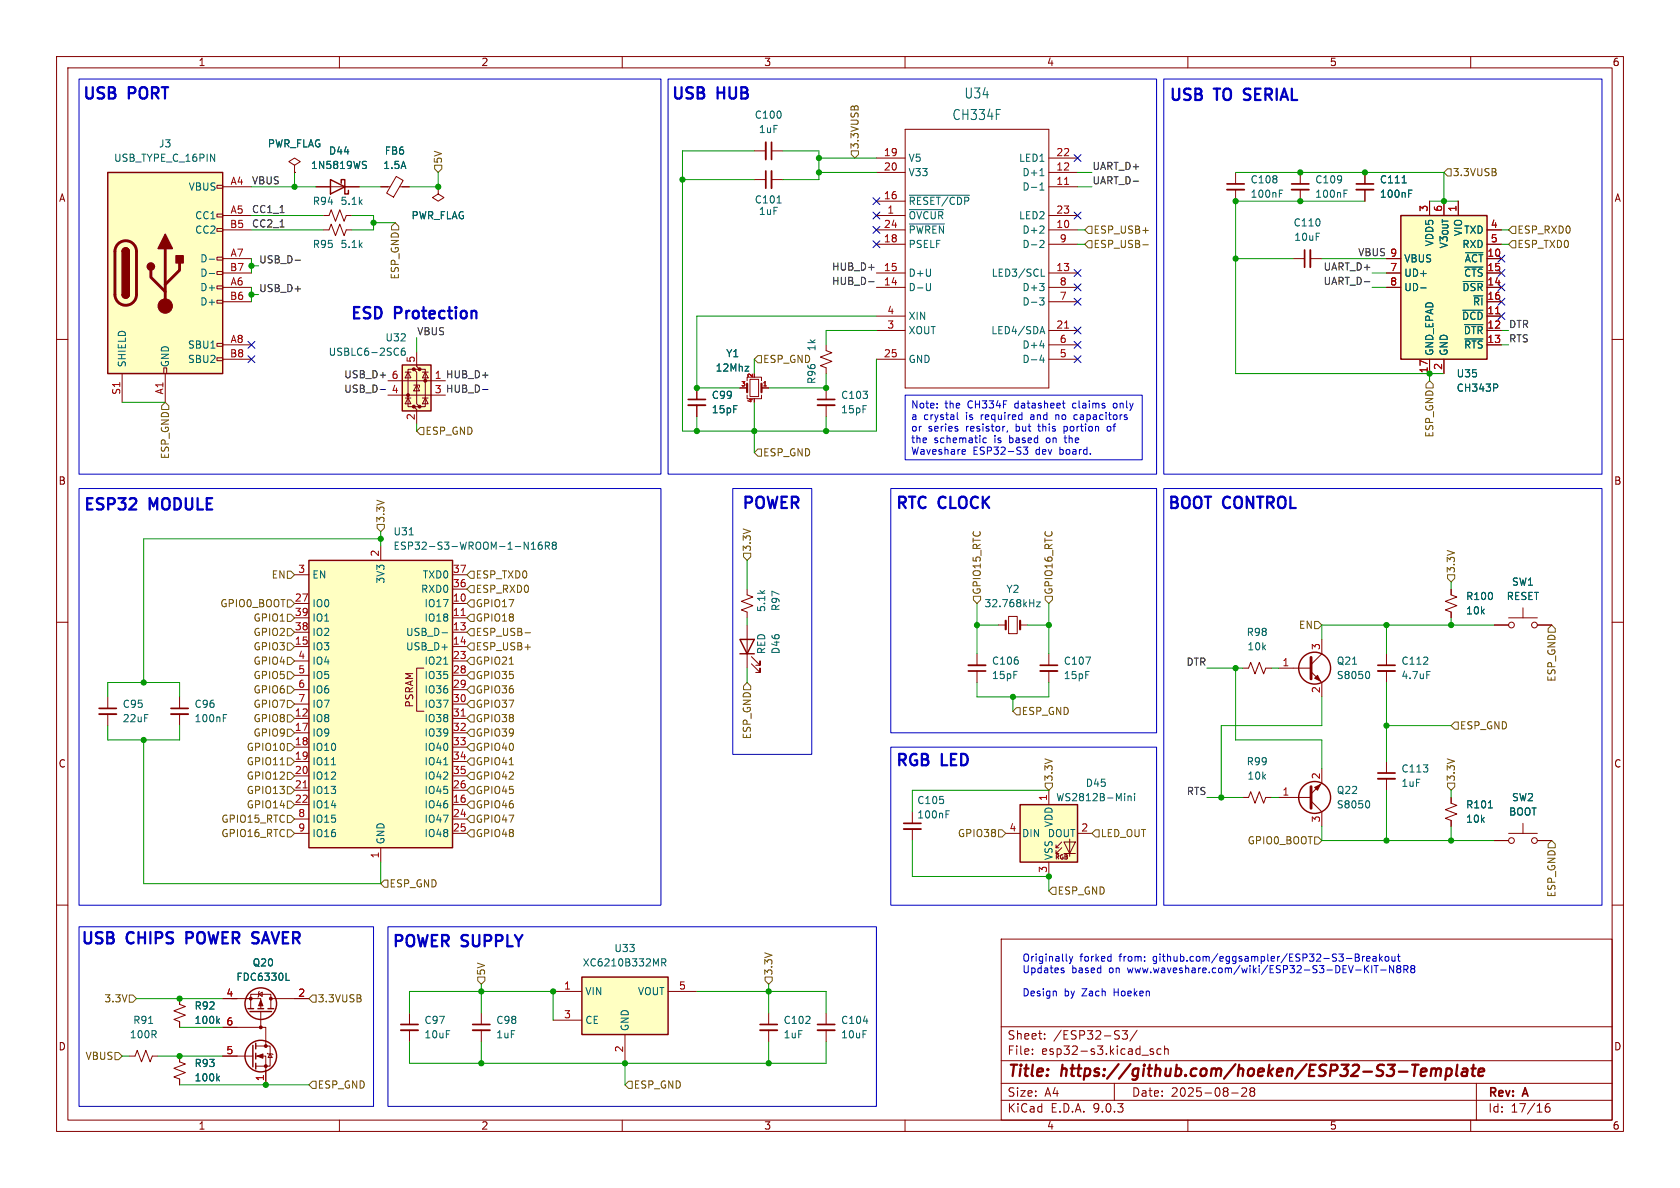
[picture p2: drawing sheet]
<svg xmlns="http://www.w3.org/2000/svg" width="297mm" height="210mm" viewBox="0 0 297 210" stroke-linecap="round" stroke-linejoin="round" font-family="sans-serif">
<g fill="none" stroke="#840000" stroke-width=".18">
<path d="M10 10h277v190h-277zM12 12h273v186h-273zM60 10v2M110 10v2M160 10v2M210 10v2M260 10v2M52.1 29.2l1-.6-1-.7-1 .7 1 .6v1.3M52.1 30.5h.1M218.4 30.5v2M218.4 33.5v2.1M229.9 30.5v2"/>
<path d="M229.9 33.5v2.1M241.3 30.5v2M241.3 33.5v2.1M228.6 45.7h2M231.6 45.7h2.1M10 60h2M285 60h2M10 110h2M245.1 115.6v2M245.1 118.6v2.1M256.5 104.1v1.1l1.1 .3-2.1 .8 2.1 .8-2.1 .7 1 .4v1M264.2 110.5h2.5"/>
<path d="M266.7 109.2h5.1M269.2 107.4v1.8M271.8 110.5h2.5M285 110h2M245.1 134.6v2.1M245.1 137.7v2M256.5 141v1l1.1 .4-2.1 .7 2.1 .8-2.1 .8 1 .3v1.1M10 160h2M177 166h108v32h-108zM285 160h2M60 198v2M110 198v2"/>
<path d="M160 198v2M177 194.5h108M177 191.5h108M177 187.5h108M177 181.5h108M182.5 186.3v.1M182.5 185.5v.1M184.7 183.6v.1M184.7 182.8v.1M197 191.5v3M198.4 182.2h.9l-.5 .6 .4 .1v.7l-.2 .1h-.4l-.2-.1M201 182.1l-1.3 2"/>
<path d="M203.9 185.5l-.4-.1-.2 .2 .1 .2 .5 .2v.3h-.6M205.2 185.5l-.4-.1-.3 .3v.4l.2 .2h.5M205.9 185.5l.2-.1 .4 .1v.9M205.9 184.9v1.5M210 198v2M217.7 193.2h1.2M220.3 192.4v.5l-.8 .9h.9M221 192.4v.3l.2 .2M221.2 192.9l-.2 .3v.5l.2 .1 .5-.1 .1-.2-.1-.4-.2-.2M221.2 192.9h.3M221.7 192.4l.1 .3-.3 .2M260 198v2"/>
<path d="M261 191.5v6.5M273.9 195.1a.59 .59 0 0 0-.7 .6v.6l.1 .2 .4 .1 .3-.1v-.5l-.1-.3h-.4l-.3 .3"/>
<circle cx="267.2" cy="110.5" r=".51"/>
<circle cx="271.3" cy="110.5" r=".51"/>
</g>
<g fill="none" stroke="#840000" stroke-width=".4">
<path d="M249.6 188.2h1.2M251.2 189.5l1-.1-.1-.4-.2-.1-.5 .1-.3 .9 .3 .3 .6-.1M253.1 189.1a.49 .49 0 0 1 .8 .1M253.1 188.9l-.2 1.3M253.9 189.2a.5 .5 0 0 1 .8-.2l-.1 1.2M253.9 189.2l-.1 1M255.7 189l.2-.1 .6 .1 .2 .3-.1 .5a.66 .66 0 0 1-1 .3M255.8 188.9l-.3 2M257.6 188.2l-.2 1.7 .3 .3M258.6 189l.2-.1 .6 .1-.1 1.2M259.4 189.4h-.7a.4 .4 0 0 0-.3 .4 .4 .4 0 0 0 .2 .4l.7-.1M260.1 188.9h.8"/>
<path d="M260.5 188.2l-.2 1.7 .1 .2 .3 .1M261.4 189.5l1-.1-.1-.4-.2-.1-.5 .1-.3 .9 .3 .3 .6-.1"/>
</g>
<path d="M226.2 34.2h.4M226.2 33.6h.6M237.6 34.2h.4M237.6 33.6h.6M247.9 32.3h.7M249 34.2h.5M249 33.6h.6M252.2 118.7h.6M263.1 142.8h.7" fill="none" stroke="#006464" stroke-width=".18"/>
<path d="M216.9 32.5h3.1M228.3 32.5h3.1M239.8 32.5h3M230.6 44.2v3M243.6 117.6h3M243.6 136.7h3" fill="none" stroke="#840000" stroke-width=".3"/>
<path d="M216.9 33.5h3.1M228.3 33.5h3.1M239.8 33.5h3M231.6 44.2v3M243.6 118.6h3M243.6 137.7h3" fill="none" stroke="#840000" stroke-width=".33"/>
<path d="M247.6 38.1h15.3v25.4h-15.3z" fill="#ffffc2"/>
<path d="M247.6 38.1h15.3v25.4h-15.3z" fill="none" stroke="#840000" stroke-width=".25"/>
<g fill="none" stroke="#840000" stroke-width=".18">
<path d="M252.7 35.6v2.5M257.8 35.6v2.5M245.1 45.7h2.5M245.1 48.3h2.5M245.1 50.8h2.5M262.9 45.7h2.5M262.9 48.3h2.5M262.9 50.8h2.5M262.9 40.6h2.5M262.9 43.2h2.5M262.9 53.3h2.5M262.9 55.9h2.5"/>
<path d="M262.9 58.4h2.5M252.7 63.5v2.5M255.3 63.5v2.5M262.9 61h2.5M172.7 115.6v2M172.7 118.6v2.1M176.5 110.5h1.3M178.3 109h1.5v3h-1.5zM180.3 110.5h1.3M185.4 115.6v2M185.4 118.6v2.1M161.3 143.5v2"/>
<path d="M161.3 146.6v2"/>
</g>
<path d="M251.2 50.9h.9M258.6 54.8h3.6M258.7 49.8h3.5M258.9 57.4h3.3M259 47.2h3.2M259 59.9h3.2M259.1 44.7h3.1M264.5 67.9l.3 .2-.1 .3-.2 .2M183.2 106.4h.7l-.7 .9h.7M191.9 116.2h.9l-.6 1.2M167.2 143.9h.5M167.2 143.3h.6" fill="none" stroke="#006464" stroke-width=".18"/>
<path d="M264.4 55.5h.7" fill="none" stroke="#a90000" stroke-width=".18"/>
<path d="M171.2 118.6h3M183.9 117.6h3M159.8 145.5h3" fill="none" stroke="#840000" stroke-width=".3"/>
<path d="M171.2 117.6h3M183.9 118.6h3M159.8 146.6h3" fill="none" stroke="#840000" stroke-width=".33"/>
<path d="M177.8 109.7v1.6M180.3 109.7v1.6" fill="none" stroke="#840000" stroke-width=".38"/>
<path d="M180.3 142.2h10.2v10.2h-10.2z" fill="#ffffc2"/>
<g fill="none" stroke="#840000" stroke-width=".18">
<path d="M154.9 27.9h5.1M154.9 30.5h5.1M154.9 35.6h5.1M154.9 38.1h5.1M160 22.9h25.4v45.7h-25.4zM185.4 27.9h5.1M185.4 30.5h5.1M185.4 38.1h5.1M185.4 33h5.1M154.9 40.6h5.1M154.9 43.2h5.1M154.9 48.3h5.1"/>
<path d="M154.9 50.8h5.1M154.9 55.9h5.1M154.9 58.4h5.1M185.4 40.6h5.1M185.4 43.2h5.1M185.4 48.3h5.1M185.4 50.8h5.1M185.4 58.4h5.1M185.4 53.3h5.1M154.9 63.5h5.1M185.4 63.5h5.1M185.4 61h5.1"/>
<path d="M219.7 118.1h1l.4-1 .8 2 .7-2 .8 2 .4-1h1M226.1 118.1h5.7M231.8 118.7l1.9 2v2.5M233.7 113v2.6l-1.9 1.9M185.4 139.7v2.5M233.7 135.9v2.5l-1.9 1.9M177.8 147.3h2.5M185.4 152.4v2.5M186.7 149.9h.5M186.7 150.9h.5M187.7 148.8l-1 1.1v-.5M187.7 149.9l-1 1v-.5"/>
<path d="M188.1 148.8h2l-1 2.1zM188.1 150.9h2M189.1 148.3v3.1M190.5 147.3h2.5M219.7 141h1l.4-1 .8 2 .7-2 .8 2 .4-1h1M226.1 141h5.7M231.8 141.6l1.9 1.9v2.6M264.2 148.6h2.5M266.7 147.3h5.1M269.2 145.5v1.8M271.8 148.6h2.5M39.4 176.5h4.4"/>
<path d="M43.6 176.5h2.5v1.8M44.3 178.3v-2.5h3.6v2.5M45.7 175.8l.7-.4v.7zM45.8 175.3l-.1 .1v.7l-.1 .2M46.1 178.8v2.8M47.9 176.5h6.7M22.9 186.7h1l.4-1 .7 2 .8-2 .7 2 .4-1h1M31.7 186.7v1l1.1 .4-2.1 .7 2.1 .8-2.1 .8 1 .4v1M39.4 181.6h7.6v3.3M39.4 186.7h5.3M45.2 184.9h2.6v3.6h-2.6M45.2 186.7h1.8v5.1"/>
<path d="M47.2 186.2l.2 .1h.7l.2 .1M47.8 186.3l.3 .6h-.7z"/>
<circle cx="267.2" cy="148.6" r=".51"/>
<circle cx="271.3" cy="148.6" r=".51"/>
</g>
<g fill="none" stroke="#840000" stroke-width=".25">
<path d="M180.3 142.2h10.2v10.2h-10.2zM43.8 178.3h1M44.2 178.8h3.8M45.6 178.3h1M47.4 178.3h1M44.7 184.8v3.8M45.2 184.4v1M45.2 186.2v1M45.2 188v1"/>
<circle cx="232.4" cy="118.1" r="2.82"/>
<circle cx="232.4" cy="141" r="2.82"/>
<circle cx="46.1" cy="177.4" r="2.79"/>
<circle cx="46.1" cy="186.7" r="2.79"/>
</g>
<g fill="none" stroke="#006464" stroke-width=".18">
<path d="M160.8 34.5h10.6M160.8 37.1h6M160.8 39.6h6.2M183.8 31.1h.8M183.8 33.6h.8M183.8 32.7l.4-.4v1.3M164.5 50.1v1l-.1 .2-.4 .1M183.8 52.6h.8l-.5 .5 .4 .2 .1 .4-.3 .2h-.3M183.8 50.1h.8l-.5 .5M184 58.6h.6M184 42.5l.4 .1 .2 .3-.8 .9h.8M184.1 48.8h.6"/>
<path d="M184.3 57.7l.4 1.3M184.4 40l.2 .2-.1 .3-.7 .7h.8M184.4 50.7l.2 .1-.2 .5M183.8 61.1h.8M184.1 62.7l-.3 1h.8M184.4 63.2v.9M241.8 118.7a.79 .79 0 0 1 0 1.3M199.4 140.7v.8M199.4 140.8l.2-.1 .3 .1 .1 .7M200.6 140.3v.1M200.6 140.7v.8M241.8 141.5a.79 .79 0 0 1 0 1.3"/>
<path d="M50.6 173.3h.6M26.3 180.9h.7M38.5 190.6l.3 .5M38.8 190.2l-.5 .5"/>
</g>
<path d="M188.2 32.6h.7M188.2 58h.7" fill="none" stroke="#a90000" stroke-width=".18"/>
<path d="M231.8 116.2v3.8M231.8 139.1v3.8" fill="none" stroke="#840000" stroke-width=".51"/>
<g fill="#840000" stroke="#840000" stroke-width=".18">
<path d="M232.4 139.2l1-.5-.5 1z"/>
<path d="M232.4 119.9l.5-.5 .5 1z"/>
<path d="M45.5 186.7l1-.4v.8z"/>
<path d="M46.1 176.8l.4 1h-.8z"/>
<circle cx="47" cy="184.9" r=".25"/>
<circle cx="47" cy="188.5" r=".25"/>
<circle cx="44.3" cy="176.5" r=".25"/>
<circle cx="46.1" cy="181.6" r=".25"/>
<circle cx="47.9" cy="176.5" r=".25"/>
</g>
<path d="M102.9 172.7h15.2v10.2h-15.2z" fill="#ffffc2"/>
<path d="M102.9 172.7h15.2v10.2h-15.2z" fill="none" stroke="#840000" stroke-width=".25"/>
<g fill="none" stroke="#840000" stroke-width=".18">
<path d="M31.7 176.5v1l1.1 .4-2.1 .8 2.1 .8-2.1 .7 1 .4v1M72.4 179.1v2M85.1 179.1v2M97.8 175.3h5.1M118.1 175.3h5.1M135.9 179.1v2M146 179.1v2M72.4 182.1v2.1M85.1 182.1v2.1M97.8 180.3h5.1M110.5 182.9v5.1M135.9 182.1v2.1"/>
<path d="M146 182.1v2.1"/>
</g>
<path d="M117 170.2l.6-.1 .1-.2v-.3l-.7-.1v1.3M117.3 170.2l.4 .6M38.5 180.4l.3 .5M38.8 180.1l-.5 .5M152.6 180.5h.8" fill="none" stroke="#006464" stroke-width=".18"/>
<path d="M70.9 181.1h3M83.6 181.1h3M134.4 181.1h3M144.5 181.1h3.1" fill="none" stroke="#840000" stroke-width=".3"/>
<path d="M70.9 182.1h3M83.6 182.1h3M134.4 182.1h3M144.5 182.1h3.1" fill="none" stroke="#840000" stroke-width=".33"/>
<path d="M54.6 99.1h25.4v50.8h-25.4z" fill="#ffffc2"/>
<path d="M54.6 99.1h25.4v50.8h-25.4z" fill="none" stroke="#840000" stroke-width=".25"/>
<g fill="none" stroke="#840000" stroke-width=".18">
<path d="M67.3 33h1.7M70.1 31.2l1.2 .7-1.7 2.9-1.2-.7zM70.6 33h1.8M77.5 33v1.3l1 .6-1 .7-1-.7 1-.6M77.5 33h.1M67.3 96.5v2.6M52.1 101.6h2.5M52.1 106.7h2.5M52.1 109.2h2.5M52.1 111.8h2.5M52.1 114.3h2.5M52.1 116.8h2.5"/>
<path d="M52.1 119.4h2.5M74.9 118.1h-1.2v7.6h1.2M80 101.6h2.5M80 106.7h2.5M80 109.2h2.5M80 111.8h2.5M80 114.3h2.5M80 116.8h2.5M80 119.4h2.5M80 104.1h2.5M19 123.2v2M19 126.2v2.1"/>
<path d="M31.7 123.2v2M31.7 126.2v2.1M52.1 121.9h2.5M52.1 124.5h2.5M52.1 127h2.5M52.1 129.5h2.5M52.1 132.1h2.5M52.1 134.6h2.5M52.1 137.2h2.5M52.1 139.7h2.5M80 121.9h2.5M80 124.5h2.5"/>
<path d="M80 127h2.5M80 129.5h2.5M80 132.1h2.5M80 134.6h2.5M80 137.2h2.5M80 139.7h2.5M52.1 142.2h2.5M52.1 144.8h2.5M52.1 147.3h2.5M67.3 149.9v2.5M80 142.2h2.5M80 144.8h2.5"/>
<path d="M80 147.3h2.5"/>
</g>
<g fill="none" stroke="#006464" stroke-width=".18">
<path d="M72.3 94.6h.8M93.9 97.1h.8M93.9 96.2l.4-.4v1.3M95.8 95.8l-.4 .1a.86 .86 0 0 0 0 1.2l.4-.1 .1-.4-.3-.3h-.2l-.3 .3M96.4 96.5l.6-.1 .1-.1v-.3l-.7-.2v1.3M96.7 96.5l.4 .6M97.9 96.4l-.3 .2 .1 .4 .2 .1 .3-.1 .2-.1v-.3l-.3-.2M97.9 96.4l-.3-.3 .3-.3h.2l.3 .3-.3 .3M97.9 96.4h.2M78.1 111.9h1M78.4 117.4h.8M39.5 126.9h.4"/>
<path d="M39.5 126.3h.6M58.6 135.2h.7M78.4 135.2h.8"/>
</g>
<path d="M81.5 108.8h.7M53.6 139.3h.7M81.5 126.6h.7" fill="none" stroke="#a90000" stroke-width=".18"/>
<path d="M17.5 125.2h3.1M30.2 125.2h3.1" fill="none" stroke="#840000" stroke-width=".3"/>
<path d="M17.5 126.2h3.1M30.2 126.2h3.1" fill="none" stroke="#840000" stroke-width=".33"/>
<path d="M71.1 64.5h5.1v8.1h-5.1z" fill="#ffffc2"/>
<g fill="#840000" stroke="#840000" stroke-width=".18">
<circle cx="75.2" cy="67.3" r=".25"/>
<circle cx="74.2" cy="65.3" r=".25"/>
<circle cx="74.2" cy="71.9" r=".25"/>
<circle cx="73.2" cy="65.3" r=".25"/>
<circle cx="73.2" cy="71.9" r=".25"/>
<circle cx="72.1" cy="69.8" r=".25"/>
</g>
<g fill="none" stroke="#840000" stroke-width=".18">
<path d="M55.9 33h7.6M57.1 38.1h1.1l.3-1 .8 2 .8-2 .7 2 .4-1h1M133.3 26.7h2.1M133.3 31.8h2.1M136.4 26.7h2M136.4 31.8h2M57.1 40.6h1.1l.3-1 .8 2.1 .8-2.1 .7 2.1 .4-1.1h1M68.6 67.3h10.1M68.6 69.9h10.1M71.6 70.4h1M71.6 65.8h1M72.1 65.8l.5 1h-1z"/>
<path d="M72.1 70.4l.5 1h-1zM73.2 68.1h1v.4M73.2 65.3h-1.1v6.6h1.1M73.7 62.2v2.6l.5 .5h-1l.5 .5v5.6l.5 .5h-1l.5 .5v2.5M73.7 68.1l.5 1h-1zM74.2 65.3h1v6.6h-1M74.7 70.4h1M74.7 65.8h1M75.2 65.8l.5 1h-1zM75.2 70.4l.5 1h-1zM123.2 68.6v2M123.2 71.6v2.1"/>
<path d="M130.8 68.6h1.3M132.1 69.9v.6h2.5v-.6M132.1 67.3v-.6h2.5v.6M132.6 67.1h1.5v3h-1.5zM134.6 68.6h1.3M146 61v1l1.1 .4-2.1 .7 2.1 .8-2.1 .7 1 .4v1M146 68.6v2M146 71.6v2.1M132.1 104.1v1.1l1 .3-2 .8 2 .8-2 .7 1 .4v1M132.1 110.5v7.6M132.8 117.3l1.6 1.6v-.8v.8h-.8M132.8 116.1l1.6 1.5v-.8v.8h-.8"/>
</g>
<path d="M58.4 31.8l2.6 1.2-2.6 1.3zM60.3 32.4v-.6h.7v2.5h.6v-.6M71.1 64.5h5.1v8.1h-5.1zM130.8 113h2.5l-1.2 2.6zM130.8 115.6h2.5" fill="none" stroke="#840000" stroke-width=".25"/>
<path d="M64.3 29.1l.4 .1 .1 .3-.3 .3h-.3M64.3 28.5l.5 .1M137.4 35.9h.7M71.5 61.5l-.3 .1a.86 .86 0 0 0 0 1.2l.4-.1 .1-.4-.3-.3h-.2l-.3 .3M131.7 64.8h.7l-.7 .8h.7" fill="none" stroke="#006464" stroke-width=".18"/>
<path d="M135.4 30.2v3.1M136.4 25.1v3.1M121.7 70.6h3M144.5 70.6h3.1" fill="none" stroke="#840000" stroke-width=".3"/>
<path d="M135.4 25.1v3.1M136.4 30.2v3.1M121.7 71.6h3M144.5 71.6h3.1" fill="none" stroke="#840000" stroke-width=".33"/>
<path d="M132.1 67.8v1.5M134.6 67.8v1.5" fill="none" stroke="#840000" stroke-width=".38"/>
<path d="M19 30.5h20.4v35.5h-20.4z" fill="#ffffc2"/>
<g fill="none" stroke="#840000" stroke-width=".18">
<path d="M38.4 32.8h1v.5h-1zM38.4 37.8h1v.6h-1zM39.4 33h5M39.4 38.1h5M52.1 30.5h.1M55.9 33h2.5M61 33h2.5M67.3 33h1.3M71.1 33h1.3M77.5 33h.1M241.3 30.5v2M241.3 33.5v2.1"/>
<path d="M252.7 35.6v2.5M257.8 35.6v2.5M38.4 40.4h1v.5h-1zM38.4 45.5h1v.5h-1zM38.4 48h1v.5h-1zM38.4 50.5h1v.6h-1zM38.4 53.1h1v.5h-1zM39.4 40.6h5M39.4 45.7h5M39.4 48.3h5M39.4 50.8h5M39.4 53.3h5"/>
<path d="M245.1 45.7h2.5M245.1 48.3h2.5M245.1 50.8h2.5M262.9 40.6h2.5M262.9 45.7h2.5M262.9 48.3h2.5M262.9 50.8h2.5M262.9 53.3h2.5M262.9 43.2h2.5M262.9 55.9h2.5M262.9 58.4h2.5M21.6 66v5.1"/>
<path d="M29 65h.5v1h-.5zM29.2 66v5.1M38.4 60.7h1v.5h-1zM38.4 63.2h1v.6h-1zM39.4 61h5M39.4 63.5h5M123.2 68.6v2M123.2 71.6v2.1M130.8 68.6h1.3M134.6 68.6h1.3M252.7 63.5v2.5M255.3 63.5v2.5"/>
<path d="M262.9 61h2.5M256.5 104.1v1.1M256.5 108.2v1M264.2 110.5h2.5M271.8 110.5h2.5M256.5 141v1M256.5 145v1.1M264.2 148.6h2.5M271.8 148.6h2.5M31.7 176.5v1M39.4 176.5h2.5M52.1 176.5h2.5"/>
<path d="M31.7 180.6v1M31.7 186.7v1M31.7 190.8v1M39.4 181.6h2.5M39.4 186.7h2.5M47 189.2v2.6"/>
</g>
<path d="M19 30.5h20.4v35.5h-20.4zM21.6 44.5a.64 .64 0 0 1 .6-.7 .64 .64 0 0 1 .7 .7M21.6 52.1a.64 .64 0 0 0 .6 .6 .64 .64 0 0 0 .7-.6" fill="none" stroke="#840000" stroke-width=".25"/>
<path d="M20.9 43.1a1.9 1.9 0 0 1 2-.4 1.9 1.9 0 0 1 1.2 1.8v7.6a1.91 1.91 0 0 1-1.9 1.9 1.91 1.91 0 0 1-1.9-1.9v-7.8l.2-.6zM26.7 47.8v1.2l2.5 2.6M29.2 43.9v10.2M31.7 46.5v1.3l-2.5 2.5" fill="none" stroke="#840000" stroke-width=".51"/>
<g fill="#840000" stroke="#840000" stroke-width=".25">
<path d="M21.6 44.5h1.3v7.6h-1.3z"/>
<path d="M21.8 44a.64 .64 0 0 1 .7-.1 .64 .64 0 0 1 .4 .6h-1.3z"/>
<path d="M21.6 52.1h1.3a.64 .64 0 0 1-.7 .6 .64 .64 0 0 1-.6-.6z"/>
<path d="M29.2 41.4l1.3 2.5h-2.6z"/>
<path d="M31.1 45.2h1.3v1.3h-1.3z"/>
<circle cx="26.7" cy="47.1" r=".63"/>
</g>
<circle cx="29.2" cy="54.1" r="1.27" fill="#840000" stroke="#840000" stroke-width=".18"/>
<g fill="none" stroke="#006464" stroke-width=".18">
<path d="M64.3 29.1l.4 .1 .1 .3-.3 .3h-.3M64.3 28.5l.5 .1M247.9 32.3h.7M249 34.2h.5M249 33.6h.6M37 45.8h1M37 48.4h1M251.2 50.9h.9M258.6 54.8h3.6M258.7 49.8h3.5M258.9 57.4h3.3M259 47.2h3.2"/>
<path d="M259 59.9h3.2M259.1 44.7h3.1M131.7 64.8h.7l-.7 .8h.7M264.5 67.9l.3 .2-.1 .3-.2 .2M263.1 142.8h.7M50.6 173.3h.6M38.5 190.6l.3 .5M38.5 180.4l.3 .5M38.8 190.2l-.5 .5M38.8 180.1l-.5 .5"/>
</g>
<g fill="none" stroke="#725600" stroke-width=".18">
<path d="M69.8 39.4l.7 .6v.6h-1.3v-.6zM76.8 29.2h1.3v.6l-.6 .7-.7-.7zM150.5 26.7h1.3v.6l-.7 .6-.6-.6zM255.9 29.8h.6v1.3h-.6l-.6-.6zM192.4 40h.6v1.3h-.6l-.6-.7zM192.4 42.5h.6v1.3h-.6l-.6-.6zM202 40.7h1M202 43.3h1M267.3 40h.7v1.3h-.7l-.6-.7zM267.3 42.5h.7v1.3h-.7l-.6-.6zM29.2 71.1l.6 .7v.6h-1.2v-.6zM74.3 75.6h.6v1.2h-.6l-.6-.6z"/>
<path d="M134 62.9h.6v1.2h-.6l-.7-.6zM134 79.4h.6v1.2h-.6l-.7-.6zM252.7 67.3l.7 .6v.7h-1.3v-.7zM66.7 92.7h1.2v.6l-.6 .7-.6-.7zM131.4 97.8h1.3v.6l-.6 .7-.7-.7zM50.8 118.7h.6l.7 .7-.7 .6h-.6zM50.8 111.1h.6l.7 .7-.7 .6h-.6zM50.8 113.7h.6l.7 .6-.7 .6h-.6zM50.8 108.6h.6l.7 .6-.7 .7h-.6zM50.8 106h.6l.7 .7-.7 .6h-.6zM50.8 116.2h.6l.7 .6-.7 .7h-.6zM50.8 101h.6l.7 .6-.7 .6h-.6z"/>
<path d="M83.2 118.7h.6v1.3h-.6l-.7-.6zM83.2 103.5h.6v1.3h-.6l-.7-.7zM83.2 111.1h.6v1.3h-.6l-.7-.6zM83.2 116.2h.6v1.3h-.6l-.7-.7zM83.2 106h.6v1.3h-.6l-.7-.6zM83.2 113.7h.6v1.2h-.6l-.7-.6zM83.2 101h.6v1.2h-.6l-.7-.6zM83.2 108.6h.6v1.3h-.6l-.7-.7zM90 117.4h.8M92.8 111.9h1M92.8 114.4h1M172.1 105.4h1.3v.6l-.7 .7-.6-.7z"/>
<path d="M184.8 105.4h1.3v.6l-.7 .7-.6-.7zM232.4 109.9h.6l.7 .6-.7 .6h-.6zM255.9 101.6h1.3v.6l-.7 .7-.6-.7zM274.3 110.5l.7 .6v.7h-1.3v-.7zM49.5 135.2h.8M50.8 128.9h.6l.7 .6-.7 .7h-.6zM50.8 131.4h.6l.7 .7-.7 .6h-.6zM50.8 139.1h.6l.7 .6-.7 .6h-.6zM50.8 136.5h.6l.7 .7-.7 .6h-.6zM50.8 123.8h.6l.7 .7-.7 .6h-.6zM50.8 121.3h.6l.7 .6-.7 .7h-.6zM50.8 134h.6l.7 .6-.7 .7h-.6z"/>
<path d="M50.8 126.4h.6l.7 .6-.7 .6h-.6zM83.2 126.4h.6v1.2h-.6l-.7-.6zM83.2 128.9h.6v1.3h-.6l-.7-.7zM83.2 123.8h.6v1.3h-.6l-.7-.6zM83.2 139.1h.6v1.2h-.6l-.7-.6zM83.2 131.4h.6v1.3h-.6l-.7-.6zM83.2 136.5h.6v1.3h-.6l-.7-.6zM83.2 121.3h.6v1.3h-.6l-.7-.7zM83.2 134h.6v1.3h-.6l-.7-.7zM90 135.2h.8M131.4 121.3l.7-.6 .6 .6v.6h-1.3zM179.7 125.1h.6v1.3h-.6l-.6-.7z"/>
<path d="M184.8 138.4h1.3v.7l-.7 .6-.6-.6zM255.9 138.4h1.3v.7l-.7 .6-.6-.6zM257.2 127.6h.6v1.3h-.6l-.7-.6zM50.8 146.7h.6l.7 .6-.7 .7h-.6zM50.8 141.6h.6l.7 .6-.7 .7h-.6zM50.8 144.1h.6l.7 .7-.7 .6h-.6zM67.3 156.2l.6-.6h.7v1.2h-.7zM83.2 144.1h.6v1.3h-.6l-.7-.6zM83.2 141.6h.6v1.3h-.6l-.7-.7zM83.2 146.7h.6v1.3h-.6l-.7-.7zM176.5 146.7h.7l.6 .6-.6 .7h-.7zM186.1 156.8h.6v1.3h-.6l-.7-.6z"/>
<path d="M193.7 146.7h.6v1.3h-.6l-.7-.7zM232.4 148h.6l.7 .6-.7 .6h-.6zM274.3 148.6l.7 .6v.7h-1.3v-.7zM22.9 175.9h.6l.6 .6-.6 .7h-.6zM55.2 175.9h.7v1.3h-.7l-.6-.7zM84.5 172.7h1.2v.7l-.6 .6-.6-.6zM135.3 172.7h1.2v.7l-.6 .6-.6-.6zM20.3 186.1h.7l.6 .6-.6 .6h-.7zM55.2 191.1h.7v1.3h-.7l-.6-.6zM111.1 191.1h.7v1.3h-.7l-.6-.6z"/>
</g>
<path d="M49.5 37.6h.7M200.3 32h1M49.5 40.1h.7M52.2 46h.9M153.6 49.8h.9M241.2 49.8h1M67.2 68.9h1M85.3 68.9h1" fill="none" stroke="#0f0f0f" stroke-width=".18"/>
<g fill="none" stroke="#009600" stroke-width=".18">
<path d="M44.4 33h11.5M44.4 38.1h12.7M52.1 30.5v2.5M62.2 38.1h3.8v2.5h-3.8M63.5 33h3.8M66 39.4h3.8M77.5 30.5v2.5h-5.1M120.6 31.8h12.7M133.3 26.7h-12.7v49.5h34.3v-12.7M138.4 26.7h6.4v5.1h-6.4M144.8 30.5h10.1M144.8 27.9h10.1"/>
<path d="M190.5 30.5h2.5M190.5 33h2.5M218.4 30.5h36.9v5.1M241.3 35.6h-22.9v30.4h36.9M252.7 35.6h5.1M44.4 45.7v2.6M44.4 50.8v2.5M44.4 40.6h12.7M44.4 47h1.3M44.4 52.1h1.3M73.7 59.7v2.5M154.9 58.4h-8.9v2.6"/>
<path d="M154.9 55.9h-31.7v12.7h7.6M190.5 43.2h1.3M190.5 40.6h1.3M218.4 45.7h10.2M233.7 45.7h11.4M242.6 50.8h2.5M242.6 48.3h2.5M265.4 58.4h1.3M265.4 43.2h1.3M265.4 40.6h1.3M21.6 71.1h7.6M73.7 74.9v1.3"/>
<path d="M123.2 73.7v2.5M133.3 63.5v2.5M133.3 71.1v8.9M146 66v2.6h-10.1M146 73.7v2.5M252.7 66v1.3M265.4 61h1.3M67.3 95.3h-41.9v25.4M67.3 94v2.5M132.1 99.1v5M132.1 109.2v1.3M132.1 118.1v2.6"/>
<path d="M172.7 110.5h3.8M172.7 106.7v8.9M181.6 110.5h3.8M185.4 106.7v8.9M213.4 118.1h6.3M218.4 118.1v12.7h15.3v5.1M224.8 118.1h1.3M245.1 110.5v5.1M256.5 102.9v1.2M256.5 109.2v1.3M264.2 110.5h-30.5v2.5M19 123.2v-2.5h12.7v2.5"/>
<path d="M19 128.3v2.5h12.7v-2.5M25.4 130.8v25.4h41.9v-3.8M172.7 120.7v2.5h12.7v-2.5M179.1 123.2v2.5M185.4 139.7h-24.1v3.8M233.7 123.2v5.1h-17.8v12.7M245.1 120.7v13.9M245.1 139.7v8.9M245.1 128.3h11.4M256.5 139.7v1.3M161.3 148.6v6.3h24.1v2.6M213.4 141h6.3"/>
<path d="M224.8 141h1.3M233.7 146.1v2.5h30.5M256.5 146.1v2.5M24.1 176.5h15.3M72.4 179.1v-3.8h25.4v5M85.1 174v5.1M123.2 175.3h22.8v3.8M135.9 174v5.1M21.6 186.7h1.3M27.9 186.7h11.5M31.7 191.8h22.9M31.7 181.6h7.7"/>
<path d="M72.4 184.2v3.8h73.6v-3.8M85.1 184.2v3.8M110.5 188v3.8M135.9 184.2v3.8"/>
</g>
<g fill="none" stroke="#000084" stroke-width=".18">
<path d="M154.3 35l1.2 1.2M154.3 37.5l1.2 1.2M155.5 35l-1.2 1.2M155.5 37.5l-1.2 1.2M189.9 37.5l1.2 1.2M189.9 27.3l1.2 1.2M191.1 37.5l-1.2 1.2M191.1 27.3l-1.2 1.2M154.3 42.6l1.2 1.2M154.3 40l1.2 1.2M155.5 42.6l-1.2 1.2M155.5 40l-1.2 1.2"/>
<path d="M189.9 50.2l1.2 1.2M189.9 47.7l1.2 1.2M189.9 52.7l1.2 1.2M189.9 57.8l1.2 1.2M191.1 50.2l-1.2 1.2M191.1 47.7l-1.2 1.2M191.1 52.7l-1.2 1.2M191.1 57.8l-1.2 1.2M264.8 47.7l1.2 1.2M264.8 50.2l1.2 1.2M264.8 52.7l1.2 1.2M264.8 55.3l1.2 1.2"/>
<path d="M264.8 45.1l1.2 1.2M266 47.7l-1.2 1.2M266 50.2l-1.2 1.2M266 52.7l-1.2 1.2M266 55.3l-1.2 1.2M266 45.1l-1.2 1.2M43.8 62.9l1.3 1.2M43.8 60.4l1.3 1.2M45.1 62.9l-1.3 1.2M45.1 60.4l-1.3 1.2M189.9 62.9l1.2 1.2M189.9 60.4l1.2 1.2"/>
<path d="M191.1 62.9l-1.2 1.2M191.1 60.4l-1.2 1.2"/>
</g>
<g fill="none" stroke="#0000c2" stroke-width=".18">
<path d="M14 14h102.8v69.8h-102.8zM118.1 14h86.4v69.8h-86.4zM205.7 14h77.5v69.8h-77.5zM160 69.9h41.9v11.4h-41.9zM165.7 72v.1M165.7 71.3v.2M169.2 72.9v1.1l.2 .2M169.3 75.9v.3M170.3 79.5h.3l.1 .3-.6 .1M173.9 77.5l-.1 .2v.4l.2 .2 .4-.1M178.1 76.2l-.1 .2M181.7 79l-.4 .5 .3 .1v.6l-.1 .1-.6-.1"/>
<path d="M186.7 73.3v.9M186.8 73.3l-.1 .1M187.8 71.3h.5M188 71.9l.3 .2M188.1 77.4h.5M188.1 75.4v1.2M188.1 76.2h.1M188.2 75.4h-.1M188.3 77v1.2M190.3 73.3l-.3 .1-.1 .2v.4l.4 .2M195.8 75.5v.6l.3 .1M196.9 71.3l-.1 .2 .1 .6"/>
<path d="M14 86.4h102.8v73.6h-102.8zM129.5 86.4h14v47h-14zM157.5 86.4h47v43.1h-47zM170.6 80.2l-.3 .1M205.7 86.4h77.5v73.6h-77.5zM157.5 132.1h47v27.9h-47zM14 163.8h52v31.8h-52zM68.6 163.8h86.3v31.8h-86.3zM186.6 175.2l.1 .2v.6M187.8 171.5l.3 .1v.2l-.1 .2h-.3M188.6 169.9h.1M189 169.1l.3 .8"/>
<path d="M189.3 169.9l-.3 .4M189.6 169.1l-.3 .8M196.3 169.1h.1M196.4 168.6v1.3M196.4 169.9h-.1M239.6 168.6h.4l.3 .3-.3 .3 .3 .2v.3l-.2 .2h-.5zM239.6 169.2h.4M240.9 169.1v.8M241.2 169.1l-.3 .2M241.4 171.2l.6 .8M241.6 169.5l.6-.1-.1-.3h-.3l-.2 .1 .1 .7h.4M242 170.7l-.8 .7"/>
<path d="M242.5 170.7v1.3M242.7 169.1h.5l.1 .8M242.9 170.7h.8M243.3 169.4h-.4l-.2 .2 .2 .3h.4M243.3 170.7v1.3M243.9 168.6v1.3M244 169.4l.4 .5M244.1 171.5h.9M244.4 169.1l-.5 .5M244.9 169.2l.2-.1 .4 .1v.5l-.1 .2h-.3l-.2-.1zM246.1 169.1v.8h.3l.2-.1M246.4 170.7v1.3l-.8-1.3v1.3"/>
<path d="M246.6 169.1v.8M247 169.1h.5M247.2 171.2l-.3 .3 .1 .3 .2 .2 .3-.1 .1-.2v-.2l-.2-.3M247.2 171.2l-.3-.2 .3-.3h.2l.2 .2-.2 .3M247.2 171.2h.2M247.2 168.6v1.1l.3 .2M248.2 171.4l.6-.1 .1-.2v-.3l-.7-.1v1.3M248.5 171.4l.4 .6M249.6 171.2l-.2-.2 .2-.3h.3l.2 .2-.2 .3M249.6 171.2l-.2 .3 .1 .3 .1 .2 .4-.1 .1-.2v-.2l-.2-.3M249.6 171.2h.3"/>
</g>
<path d="M22.8 90.1h1.3M24 88.3l.1 .1-.1 .5M33 165.8h.7M33.7 164.8h-.7v2M45 164.8l.7 .1M45 165.7l.5 .2M45.5 166.7l-.6 .1" fill="none" stroke="#0000c2" stroke-width=".4"/>
<path d="M264.4 55.5h.7" fill="none" stroke="#a90000" stroke-width=".18"/>
<g fill="#009600" stroke="#009600" stroke-width=".18">
<circle cx="47" cy="191.8" r=".46"/>
<circle cx="31.7" cy="186.7" r=".46"/>
<circle cx="31.7" cy="176.5" r=".46"/>
<circle cx="44.4" cy="52.1" r=".46"/>
<circle cx="44.4" cy="47" r=".46"/>
<circle cx="135.9" cy="175.3" r=".46"/>
<circle cx="135.9" cy="188" r=".46"/>
<circle cx="97.8" cy="175.3" r=".46"/>
<circle cx="52.1" cy="33" r=".46"/>
<circle cx="66" cy="39.4" r=".46"/>
<circle cx="146" cy="68.6" r=".46"/>
<circle cx="123.2" cy="76.2" r=".46"/>
<circle cx="133.3" cy="76.2" r=".46"/>
<circle cx="77.5" cy="33" r=".46"/>
<circle cx="67.3" cy="95.3" r=".46"/>
<circle cx="25.4" cy="130.8" r=".46"/>
<circle cx="25.4" cy="120.7" r=".46"/>
<circle cx="85.1" cy="175.3" r=".46"/>
<circle cx="110.5" cy="188" r=".46"/>
<circle cx="85.1" cy="188" r=".46"/>
<circle cx="252.7" cy="66" r=".46"/>
<circle cx="245.1" cy="110.5" r=".46"/>
<circle cx="256.5" cy="110.5" r=".46"/>
<circle cx="218.4" cy="45.7" r=".46"/>
<circle cx="218.4" cy="35.6" r=".46"/>
<circle cx="229.9" cy="35.6" r=".46"/>
<circle cx="229.9" cy="30.5" r=".46"/>
<circle cx="218.4" cy="118.1" r=".46"/>
<circle cx="215.9" cy="141" r=".46"/>
<circle cx="146" cy="76.2" r=".46"/>
<circle cx="120.6" cy="31.8" r=".46"/>
<circle cx="144.8" cy="27.9" r=".46"/>
<circle cx="144.8" cy="30.5" r=".46"/>
<circle cx="123.2" cy="68.6" r=".46"/>
<circle cx="172.7" cy="110.5" r=".46"/>
<circle cx="179.1" cy="123.2" r=".46"/>
<circle cx="185.4" cy="110.5" r=".46"/>
<circle cx="185.4" cy="154.9" r=".46"/>
<circle cx="255.3" cy="35.6" r=".46"/>
<circle cx="241.3" cy="30.5" r=".46"/>
<circle cx="256.5" cy="148.6" r=".46"/>
<circle cx="245.1" cy="128.3" r=".46"/>
<circle cx="245.1" cy="148.6" r=".46"/>
</g>
<g font-size="2.8" fill="#0000c2">
<text x="14.4" y="18.1">USB</text>
<text x="22.7" y="18.1">PORT</text>
<text x="118.5" y="18.1">USB</text>
<text x="126.8" y="18.1">HUB</text>
<text x="206.5" y="18.4">USB</text>
<text x="214.8" y="18.4">TO</text>
<text x="220.7" y="18.4">SERIAL</text>
<text x="61.7" y="57">ESD</text>
<text x="69.8" y="57">Protection</text>
<text x="14.5" y="90.8">ESP32</text>
<text x="26.4" y="90.8">MODULE</text>
<text x="131.1" y="90.5">POWER</text>
<text x="158.1" y="90.5">RTC</text>
<text x="165.9" y="90.5">CLOCK</text>
<text x="206.2" y="90.5">BOOT</text>
<text x="216.2" y="90.5">CONTROL</text>
<text x="158.2" y="136">RGB</text>
<text x="166.6" y="136">LED</text>
<text x="14.2" y="167.5">USB</text>
<text x="22.5" y="167.5">CHIPS</text>
<text x="33.8" y="167.5">POWER</text>
<text x="46.3" y="167.5">SAVER</text>
<text x="69.1" y="168">POWER</text>
<text x="81.6" y="168">SUPPLY</text>
</g>
<g font-size="2.8" fill="#840000">
<text x="178" y="190.9">Title:</text>
<text x="187.7" y="190.9">https://github.com/hoeken/ESP32-S3-Template</text>
</g>
<g font-size="2.5" fill="#006464">
<text x="170.4" y="17.6">U34</text>
<text x="168.3" y="21.4">CH334F</text>
</g>
<g font-size="2.1" fill="#840000">
<text x="178" y="184">Sheet:</text>
<text x="186.2" y="184">/ESP32-S3/</text>
<text x="178" y="186.7">File:</text>
<text x="184.1" y="186.7">esp32-s3.kicad_sch</text>
<text x="178" y="196.9">KiCad</text>
<text x="178" y="194.1">Size:</text>
<text x="184.7" y="194.1">A4</text>
<text x="185.7" y="196.9">E.D.A.</text>
<text x="193.3" y="196.9">9.0.3</text>
<text x="200" y="194.1">Date:</text>
<text x="207" y="194.1">2025-08-28</text>
<text x="263" y="194.3">Rev:</text>
<text x="263" y="196.9">Id:</text>
<text x="267.1" y="196.9">17/16</text>
<text x="269.4" y="194.3">A</text>
</g>
<g font-size="1.8" fill="#840000">
<text x="35" y="11.9">1</text>
<text x="85" y="11.9">2</text>
<text x="135" y="11.9">3</text>
<text x="185" y="11.9">4</text>
<text x="235" y="11.9">5</text>
<text x="285" y="11.9">6</text>
<text x="10.3" y="35.9">A</text>
<text x="285.3" y="35.9">A</text>
<text x="10.3" y="85.9">B</text>
<text x="285.3" y="85.9">B</text>
<text x="73.3" y="125.2" transform="rotate(-90 73.3 125.2)">PSRAM</text>
<text x="10.3" y="135.9">C</text>
<text x="285.3" y="135.9">C</text>
<text x="10.3" y="185.9">D</text>
<text x="285.3" y="185.9">D</text>
<text x="35" y="199.9">1</text>
<text x="85" y="199.9">2</text>
<text x="135" y="199.9">3</text>
<text x="185" y="199.9">4</text>
<text x="235" y="199.9">5</text>
<text x="285" y="199.9">6</text>
</g>
<g font-size="1.8" fill="#006464">
<text x="133.3" y="21.2">C100</text>
<text x="134.1" y="23.7">1uF</text>
<text x="20.1" y="28.8">USB_TYPE_C_16PIN</text>
<text x="28" y="26.3">J3</text>
<text x="47.3" y="26.3">PWR_FLAG</text>
<text x="58.1" y="27.5">D44</text>
<text x="67.9" y="27.5">FB6</text>
<text x="160.5" y="28.8">V5</text>
<text x="180.1" y="28.8">LED1</text>
<text x="33.3" y="33.9">VBUS</text>
<text x="54.9" y="30.1">1N5819WS</text>
<text x="67.7" y="30.1">1.5A</text>
<text x="160.5" y="31.3">V33</text>
<text x="180.7" y="31.3">D+1</text>
<text x="180.7" y="33.9">D-1</text>
<text x="221" y="32.6">C108</text>
<text x="221" y="35.2">100nF</text>
<text x="232.4" y="32.6">C109</text>
<text x="232.4" y="35.2">100nF</text>
<text x="243.8" y="32.6">C111</text>
<text x="243.8" y="35.2">100nF</text>
<text x="34.4" y="39">CC1</text>
<text x="34.4" y="41.5">CC2</text>
<text x="55.2" y="36.4">R94</text>
<text x="60.1" y="36.4">5.1k</text>
<text x="72.7" y="39">PWR_FLAG</text>
<text x="133.3" y="36.2">C101</text>
<text x="134.1" y="38.2">1uF</text>
<text x="160.5" y="36.4">~{RESET/CDP}</text>
<text x="160.5" y="39">~{OVCUR}</text>
<text x="160.5" y="41.5">~{PWREN}</text>
<text x="180.1" y="39">LED2</text>
<text x="180.7" y="41.5">D+2</text>
<text x="228.6" y="40.2">C110</text>
<text x="258.7" y="41.8" transform="rotate(-90 258.7 41.8)">VIO</text>
<text x="258.7" y="41.5">TXD</text>
<text x="35.3" y="46.6">D-</text>
<text x="55.2" y="44">R95</text>
<text x="60.1" y="44">5.1k</text>
<text x="160.5" y="44">PSELF</text>
<text x="180.7" y="44">D-2</text>
<text x="228.7" y="42.8">10uF</text>
<text x="248.2" y="46.6">VBUS</text>
<text x="253.6" y="43.6" transform="rotate(-90 253.6 43.6)">VDD5</text>
<text x="256.1" y="44.1" transform="rotate(-90 256.1 44.1)">V3_{OUT}</text>
<text x="258.4" y="44">RXD</text>
<text x="258.9" y="46.6">~{ACT}</text>
<text x="35.3" y="49.1">D-</text>
<text x="35.3" y="51.7">D+</text>
<text x="160.5" y="49.1">D+U</text>
<text x="160.5" y="51.7">D-U</text>
<text x="175.2" y="49.1">LED3/SCL</text>
<text x="180.7" y="51.7">D+3</text>
<text x="248.2" y="49.1">UD+</text>
<text x="248.2" y="51.7">UD-</text>
<text x="258.4" y="51.7">~{DSR}</text>
<text x="258.7" y="49.1">~{CTS}</text>
<text x="35.3" y="54.2">D+</text>
<text x="160.5" y="56.7">XIN</text>
<text x="160.5" y="59.3">XOUT</text>
<text x="175.2" y="59.3">LED4/SDA</text>
<text x="180.7" y="54.2">D-3</text>
<text x="258.4" y="56.7">~{DCD}</text>
<text x="258.7" y="59.3">~{DTR}</text>
<text x="260.3" y="54.2">~{RI}</text>
<text x="22.5" y="65" transform="rotate(-90 22.5 65)">SHIELD</text>
<text x="30.1" y="65" transform="rotate(-90 30.1 65)">GND</text>
<text x="33.1" y="61.8">SBU1</text>
<text x="33.1" y="64.4">SBU2</text>
<text x="58" y="63.1">USBLC6-2SC6</text>
<text x="68" y="60.6">U32</text>
<text x="126.4" y="65.9">12Mhz</text>
<text x="128.3" y="63.3">Y1</text>
<text x="144.4" y="62.2" transform="rotate(-90 144.4 62.2)">1k</text>
<text x="160.5" y="64.4">GND</text>
<text x="180.7" y="61.8">D+4</text>
<text x="180.7" y="64.4">D-4</text>
<text x="253.6" y="63" transform="rotate(-90 253.6 63)">GND_EPAD</text>
<text x="256.1" y="63" transform="rotate(-90 256.1 63)">GND</text>
<text x="258.7" y="61.8">~{RTS}</text>
<text x="125.7" y="70.7">C99</text>
<text x="144.4" y="68" transform="rotate(-90 144.4 68)">R96</text>
<text x="148.6" y="70.7">C103</text>
<text x="257.4" y="66.9">U35</text>
<text x="257.4" y="69.4">CH343P</text>
<text x="125.7" y="73.3">15pF</text>
<text x="148.6" y="73.3">15pF</text>
<text x="69.5" y="94.8">U31</text>
<text x="69.5" y="97.4">ESP32-S3-WROOM-1-N16R8</text>
<text x="55.1" y="102.5">EN</text>
<text x="55.1" y="107.5">IO0</text>
<text x="68.2" y="103.3" transform="rotate(-90 68.2 103.3)">3V3</text>
<text x="74.3" y="105">RXD0</text>
<text x="74.6" y="102.5">TXD0</text>
<text x="74.9" y="107.5">IO17</text>
<text x="173.9" y="107.5">32.768kHz</text>
<text x="177.8" y="105">Y2</text>
<text x="259.1" y="106.3">R100</text>
<text x="266.3" y="106.3">RESET</text>
<text x="267.2" y="103.7">SW1</text>
<text x="55.1" y="110.1">IO1</text>
<text x="55.1" y="112.6">IO2</text>
<text x="71.7" y="112.6">USB_D-</text>
<text x="74.9" y="110.1">IO18</text>
<text x="135.5" y="108.3" transform="rotate(-90 135.5 108.3)">5.1k</text>
<text x="138" y="108.1" transform="rotate(-90 138 108.1)">R97</text>
<text x="220.3" y="112.6">R98</text>
<text x="259.1" y="108.8">10k</text>
<text x="55.1" y="115.2">IO3</text>
<text x="55.1" y="117.7">IO4</text>
<text x="71.7" y="115.2">USB_D+</text>
<text x="74.9" y="117.7">IO21</text>
<text x="135.5" y="115.7" transform="rotate(-90 135.5 115.7)">RED</text>
<text x="138" y="115.7" transform="rotate(-90 138 115.7)">D46</text>
<text x="175.3" y="117.7">C106</text>
<text x="188" y="117.7">C107</text>
<text x="220.4" y="115.2">10k</text>
<text x="236.2" y="117.7">Q21</text>
<text x="247.7" y="117.7">C112</text>
<text x="21.6" y="125.3">C95</text>
<text x="34.3" y="125.3">C96</text>
<text x="55.1" y="120.2">IO5</text>
<text x="55.1" y="122.8">IO6</text>
<text x="55.1" y="125.3">IO7</text>
<text x="74.9" y="120.2">IO35</text>
<text x="74.9" y="122.8">IO36</text>
<text x="74.9" y="125.3">IO37</text>
<text x="175.3" y="120.2">15pF</text>
<text x="188" y="120.2">15pF</text>
<text x="236.2" y="120.2">S8050</text>
<text x="247.7" y="120.2">4.7uF</text>
<text x="21.6" y="127.9">22uF</text>
<text x="34.3" y="127.9">100nF</text>
<text x="55.1" y="127.9">IO8</text>
<text x="55.1" y="130.4">IO9</text>
<text x="74.9" y="127.9">IO38</text>
<text x="74.9" y="130.4">IO39</text>
<text x="55.1" y="132.9">IO10</text>
<text x="55.1" y="135.5">IO11</text>
<text x="74.9" y="132.9">IO40</text>
<text x="74.9" y="135.5">IO41</text>
<text x="220.3" y="135.5">R99</text>
<text x="247.7" y="136.8">C113</text>
<text x="55.1" y="138">IO12</text>
<text x="55.1" y="140.6">IO13</text>
<text x="55.1" y="143.1">IO14</text>
<text x="74.9" y="138">IO42</text>
<text x="74.9" y="140.6">IO45</text>
<text x="74.9" y="143.1">IO46</text>
<text x="162.1" y="142.3">C105</text>
<text x="186.6" y="141.8">WS2812B-Mini</text>
<text x="191.9" y="139.3">D45</text>
<text x="220.4" y="138">10k</text>
<text x="236.2" y="140.6">Q22</text>
<text x="236.2" y="143.1">S8050</text>
<text x="247.7" y="139.3">1uF</text>
<text x="259.1" y="143.1">R101</text>
<text x="267.2" y="141.8">SW2</text>
<text x="55.1" y="145.6">IO15</text>
<text x="55.1" y="148.2">IO16</text>
<text x="68.2" y="149.4" transform="rotate(-90 68.2 149.4)">GND</text>
<text x="74.9" y="145.6">IO47</text>
<text x="74.9" y="148.2">IO48</text>
<text x="162.1" y="144.9">100nF</text>
<text x="180.6" y="148.2">DIN</text>
<text x="185.1" y="148.2">DOUT</text>
<text x="186.3" y="146.3" transform="rotate(-90 186.3 146.3)">VDD</text>
<text x="259.1" y="145.6">10k</text>
<text x="266.7" y="144.4">BOOT</text>
<text x="186.3" y="152.1" transform="rotate(-90 186.3 152.1)">VSS</text>
<text x="41.7" y="173.6">FDC6330L</text>
<text x="44.6" y="171">Q20</text>
<text x="102.9" y="171">XC6210B332MR</text>
<text x="108.5" y="168.5">U33</text>
<text x="34.3" y="178.7">R92</text>
<text x="103.4" y="176.1">VIN</text>
<text x="112.7" y="176.1">VOUT</text>
<text x="22.8" y="183.7">100R</text>
<text x="23.5" y="181.2">R91</text>
<text x="34.3" y="181.2">100k</text>
<text x="74.9" y="181.2">C97</text>
<text x="74.9" y="183.7">10uF</text>
<text x="87.6" y="183.7">1uF</text>
<text x="87.6" y="181.2">C98</text>
<text x="103.4" y="181.2">CE</text>
<text x="111.4" y="182.4" transform="rotate(-90 111.4 182.4)">GND</text>
<text x="138.4" y="181.2">C102</text>
<text x="138.4" y="183.7">1uF</text>
<text x="148.6" y="181.2">C104</text>
<text x="148.6" y="183.7">10uF</text>
<text x="34.3" y="188.8">R93</text>
<text x="34.3" y="191.4">100k</text>
</g>
<g font-size="1.8" fill="#725600">
<text x="78.3" y="29" transform="rotate(-90 78.3 29)">5V</text>
<text x="152" y="26.5" transform="rotate(-90 152 26.5)">3.3VUSB</text>
<text x="256.7" y="31.3">3.3VUSB</text>
<text x="193.2" y="41.5">ESP_USB+</text>
<text x="268.2" y="41.5">ESP_RXD0</text>
<text x="193.2" y="44">ESP_USB-</text>
<text x="268.2" y="44">ESP_TXD0</text>
<text x="70.7" y="49.5" transform="rotate(-90 70.7 49.5)">ESP_GND</text>
<text x="134.8" y="64.4">ESP_GND</text>
<text x="75.1" y="77.1">ESP_GND</text>
<text x="253.6" y="77.4" transform="rotate(-90 253.6 77.4)">ESP_GND</text>
<text x="30.1" y="81.3" transform="rotate(-90 30.1 81.3)">ESP_GND</text>
<text x="134.8" y="80.9">ESP_GND</text>
<text x="68.2" y="92.5" transform="rotate(-90 68.2 92.5)">3.3V</text>
<text x="132.9" y="97.6" transform="rotate(-90 132.9 97.6)">3.3V</text>
<text x="257.4" y="101.4" transform="rotate(-90 257.4 101.4)">3.3V</text>
<text x="38.9" y="107.5">GPIO0_BOOT</text>
<text x="47.9" y="102.5">EN</text>
<text x="84" y="105">ESP_RXD0</text>
<text x="84" y="107.5">GPIO17</text>
<text x="84" y="102.5">ESP_TXD0</text>
<text x="173.6" y="105.2" transform="rotate(-90 173.6 105.2)">GPIO15_RTC</text>
<text x="186.3" y="105.2" transform="rotate(-90 186.3 105.2)">GPIO16_RTC</text>
<text x="44.7" y="112.6">GPIO2</text>
<text x="44.7" y="110.1">GPIO1</text>
<text x="84" y="112.6">ESP_USB-</text>
<text x="84" y="110.1">GPIO18</text>
<text x="229.5" y="111.4">EN</text>
<text x="44.7" y="115.2">GPIO3</text>
<text x="44.7" y="117.7">GPIO4</text>
<text x="84" y="117.7">GPIO21</text>
<text x="84" y="115.2">ESP_USB+</text>
<text x="44.7" y="120.2">GPIO5</text>
<text x="44.7" y="125.3">GPIO7</text>
<text x="44.7" y="122.8">GPIO6</text>
<text x="84" y="120.2">GPIO35</text>
<text x="84" y="125.3">GPIO37</text>
<text x="84" y="122.8">GPIO36</text>
<text x="275.2" y="120.6" transform="rotate(-90 275.2 120.6)">ESP_GND</text>
<text x="44.7" y="130.4">GPIO9</text>
<text x="44.7" y="127.9">GPIO8</text>
<text x="84" y="127.9">GPIO38</text>
<text x="84" y="130.4">GPIO39</text>
<text x="132.9" y="130.8" transform="rotate(-90 132.9 130.8)">ESP_GND</text>
<text x="180.5" y="126.6">ESP_GND</text>
<text x="258" y="129.1">ESP_GND</text>
<text x="43.5" y="132.9">GPIO10</text>
<text x="43.5" y="135.5">GPIO11</text>
<text x="84" y="132.9">GPIO40</text>
<text x="84" y="135.5">GPIO41</text>
<text x="43.5" y="140.6">GPIO13</text>
<text x="43.5" y="138">GPIO12</text>
<text x="43.5" y="143.1">GPIO14</text>
<text x="84" y="143.1">GPIO46</text>
<text x="84" y="140.6">GPIO45</text>
<text x="84" y="138">GPIO42</text>
<text x="186.3" y="138.2" transform="rotate(-90 186.3 138.2)">3.3V</text>
<text x="257.4" y="138.2" transform="rotate(-90 257.4 138.2)">3.3V</text>
<text x="39" y="148.2">GPIO16_RTC</text>
<text x="39" y="145.6">GPIO15_RTC</text>
<text x="84" y="145.6">GPIO47</text>
<text x="84" y="148.2">GPIO48</text>
<text x="169.2" y="148.2">GPIO38</text>
<text x="194.5" y="148.2">LED_OUT</text>
<text x="220.5" y="149.5">GPIO0_BOOT</text>
<text x="68.8" y="157.1">ESP_GND</text>
<text x="186.9" y="158.3">ESP_GND</text>
<text x="275.2" y="158.7" transform="rotate(-90 275.2 158.7)">ESP_GND</text>
<text x="86" y="172.5" transform="rotate(-90 86 172.5)">5V</text>
<text x="136.8" y="172.5" transform="rotate(-90 136.8 172.5)">3.3V</text>
<text x="18.4" y="177.4">3.3V</text>
<text x="56.1" y="177.4">3.3VUSB</text>
<text x="15" y="187.6">VBUS</text>
<text x="56.1" y="192.6">ESP_GND</text>
<text x="112" y="192.6">ESP_GND</text>
</g>
<g font-size="1.8" fill="#a90000">
<text x="156.2" y="27.7">19</text>
<text x="186.6" y="27.7">22</text>
<text x="40.7" y="32.8">A4</text>
<text x="156.2" y="30.2">20</text>
<text x="156.2" y="35.3">16</text>
<text x="186.6" y="30.2">12</text>
<text x="186.6" y="32.8">11</text>
<text x="40.6" y="40.4">B5</text>
<text x="40.7" y="37.8">A5</text>
<text x="156.2" y="40.4">24</text>
<text x="156.8" y="37.8">1</text>
<text x="186.6" y="37.8">23</text>
<text x="186.6" y="40.4">10</text>
<text x="252.5" y="37.5" transform="rotate(-90 252.5 37.5)">3</text>
<text x="255" y="37.5" transform="rotate(-90 255 37.5)">6</text>
<text x="257.6" y="37.5" transform="rotate(-90 257.6 37.5)">1</text>
<text x="263.5" y="40.4">4</text>
<text x="40.7" y="45.5">A7</text>
<text x="156.2" y="42.9">18</text>
<text x="187.3" y="42.9">9</text>
<text x="245.7" y="45.5">9</text>
<text x="262.8" y="45.5">10</text>
<text x="263.5" y="42.9">5</text>
<text x="40.6" y="48">B7</text>
<text x="40.6" y="53.1">B6</text>
<text x="40.7" y="50.5">A6</text>
<text x="156.2" y="48">15</text>
<text x="156.2" y="50.5">14</text>
<text x="186.6" y="48">13</text>
<text x="187.3" y="50.5">8</text>
<text x="187.3" y="53.1">7</text>
<text x="245.7" y="48">7</text>
<text x="245.7" y="50.5">8</text>
<text x="262.8" y="48">15</text>
<text x="262.8" y="50.5">14</text>
<text x="262.8" y="53.1">16</text>
<text x="156.8" y="55.6">4</text>
<text x="156.8" y="58.2">3</text>
<text x="186.6" y="58.2">21</text>
<text x="262.8" y="55.6">11</text>
<text x="262.8" y="58.2">12</text>
<text x="40.6" y="63.2">B8</text>
<text x="40.7" y="60.7">A8</text>
<text x="73.4" y="64.2" transform="rotate(-90 73.4 64.2)">5</text>
<text x="156.2" y="63.2">25</text>
<text x="187.3" y="60.7">6</text>
<text x="187.3" y="63.2">5</text>
<text x="255" y="65.5" transform="rotate(-90 255 65.5)">2</text>
<text x="262.8" y="60.7">13</text>
<text x="21.3" y="69.9" transform="rotate(-90 21.3 69.9)">S1</text>
<text x="29" y="69.8" transform="rotate(-90 29 69.8)">A1</text>
<text x="69.1" y="67.1">6</text>
<text x="69.1" y="69.6">4</text>
<text x="252.5" y="66.1" transform="rotate(-90 252.5 66.1)">17</text>
<text x="73.4" y="74.4" transform="rotate(-90 73.4 74.4)">2</text>
<text x="52.6" y="101.3">3</text>
<text x="67.1" y="98.5" transform="rotate(-90 67.1 98.5)">2</text>
<text x="80" y="101.3">37</text>
<text x="52" y="106.4">27</text>
<text x="80" y="103.9">36</text>
<text x="80" y="106.4">10</text>
<text x="52" y="109">39</text>
<text x="52" y="111.5">38</text>
<text x="80" y="109">11</text>
<text x="80" y="111.5">13</text>
<text x="52" y="114">15</text>
<text x="52.6" y="116.6">4</text>
<text x="52.6" y="119.1">5</text>
<text x="80" y="114">14</text>
<text x="80" y="116.6">23</text>
<text x="80" y="119.1">28</text>
<text x="226.6" y="117.9">1</text>
<text x="233.4" y="115" transform="rotate(-90 233.4 115)">3</text>
<text x="52.6" y="121.7">6</text>
<text x="52.6" y="124.2">7</text>
<text x="80" y="121.7">29</text>
<text x="80" y="124.2">30</text>
<text x="233.4" y="122.6" transform="rotate(-90 233.4 122.6)">2</text>
<text x="52" y="126.7">12</text>
<text x="52" y="129.3">17</text>
<text x="52" y="131.8">18</text>
<text x="80" y="126.7">31</text>
<text x="80" y="129.3">32</text>
<text x="80" y="131.8">33</text>
<text x="52" y="134.4">19</text>
<text x="52" y="136.9">20</text>
<text x="80" y="134.4">34</text>
<text x="80" y="136.9">35</text>
<text x="233.4" y="137.9" transform="rotate(-90 233.4 137.9)">2</text>
<text x="52" y="139.4">21</text>
<text x="52" y="142">22</text>
<text x="80" y="139.4">26</text>
<text x="80" y="142">16</text>
<text x="185.2" y="141.7" transform="rotate(-90 185.2 141.7)">1</text>
<text x="226.6" y="140.7">1</text>
<text x="52.6" y="144.5">8</text>
<text x="52.6" y="147.1">9</text>
<text x="80" y="144.5">24</text>
<text x="80" y="147.1">25</text>
<text x="178.4" y="147.1">4</text>
<text x="191.1" y="147.1">2</text>
<text x="233.4" y="145.5" transform="rotate(-90 233.4 145.5)">3</text>
<text x="67.1" y="151.8" transform="rotate(-90 67.1 151.8)">1</text>
<text x="185.2" y="154.4" transform="rotate(-90 185.2 154.4)">3</text>
<text x="39.9" y="176.3">4</text>
<text x="52.6" y="176.3">2</text>
<text x="99.6" y="175">1</text>
<text x="119.9" y="175">5</text>
<text x="39.9" y="181.4">6</text>
<text x="99.6" y="180.1">3</text>
<text x="39.9" y="186.4">5</text>
<text x="46.7" y="191.2" transform="rotate(-90 46.7 191.2)">1</text>
<text x="110.2" y="186.1" transform="rotate(-90 110.2 186.1)">2</text>
</g>
<g font-size="1.8" fill="#0f0f0f">
<text x="44.4" y="32.7">VBUS</text>
<text x="193" y="30.1">UART_D+</text>
<text x="193" y="32.7">UART_D-</text>
<text x="44.4" y="40.3">CC2_1</text>
<text x="44.4" y="37.8">CC1_1</text>
<text x="45.7" y="46.6">USB_D-</text>
<text x="147" y="47.9">HUB_D+</text>
<text x="233.9" y="47.9">UART_D+</text>
<text x="240" y="45.4">VBUS 9</text>
<text x="45.7" y="51.7">USB_D+</text>
<text x="147" y="50.5">HUB_D-</text>
<text x="233.9" y="50.5">UART_D-</text>
<text x="73.7" y="59.3">VBUS</text>
<text x="266.7" y="58.1">DTR</text>
<text x="266.7" y="60.6">RTS</text>
<text x="60.8" y="69.5">USB_D-</text>
<text x="60.8" y="67">USB_D+</text>
<text x="76.8" y="67.1">1 HUB_D+</text>
<text x="76.8" y="69.6">3 HUB_D-</text>
<text x="209.6" y="117.8">DTR</text>
<text x="209.7" y="140.6">RTS</text>
</g>
<g font-size="1.8" fill="#0000c2">
<text x="161" y="72.5">Note:</text>
<text x="161" y="74.6">a</text>
<text x="161" y="76.6">or</text>
<text x="163.3" y="74.6">crystal</text>
<text x="164.1" y="76.6">series</text>
<text x="167" y="72.5">the</text>
<text x="170.9" y="74.6">is</text>
<text x="170.9" y="76.6">resistor,</text>
<text x="171.2" y="72.5">CH334F</text>
<text x="173.7" y="74.6">required</text>
<text x="179.7" y="72.5">datasheet</text>
<text x="179.8" y="76.6">but</text>
<text x="182.6" y="74.6">and</text>
<text x="184" y="76.6">this</text>
<text x="187.3" y="74.6">no</text>
<text x="188.7" y="76.6">portion</text>
<text x="190.1" y="72.5">claims</text>
<text x="190.7" y="74.6">capacitors</text>
<text x="196.6" y="76.6">of</text>
<text x="197.5" y="72.5">only</text>
<text x="161" y="78.7">the</text>
<text x="161" y="80.7">Waveshare</text>
<text x="165.1" y="78.7">schematic</text>
<text x="172" y="80.7">ESP32-S3</text>
<text x="175.9" y="78.7">is</text>
<text x="178.7" y="78.7">based</text>
<text x="183.2" y="80.7">dev</text>
<text x="185.4" y="78.7">on</text>
<text x="187.6" y="80.7">board.</text>
<text x="188.9" y="78.7">the</text>
<text x="180.7" y="170.3">Originally</text>
<text x="180.7" y="172.4">Updates</text>
<text x="189.4" y="172.4">based</text>
<text x="190.9" y="170.3">forked</text>
<text x="196.2" y="172.4">on</text>
<text x="198" y="170.3">from:</text>
<text x="199.7" y="172.4">www.waveshare.com/wiki/ESP32-S3-DEV-KIT-N8R8</text>
<text x="204.1" y="170.3">github.com/eggsampler/ESP32-S3-Breakout</text>
<text x="180.7" y="176.5">Design</text>
<text x="188.1" y="176.5">by</text>
<text x="191.4" y="176.5">Zach</text>
<text x="197.2" y="176.5">Hoeken</text>
</g>
<g font-size="1.1" fill="#a90000">
<text x="130.9" y="68.3">3</text>
<text x="133.1" y="71.3" transform="rotate(-90 133.1 71.3)">4</text>
<text x="133.1" y="66.9" transform="rotate(-90 133.1 66.9)">2</text>
<text x="134.7" y="68.3">1</text>
</g>
<text font-size="1.1" fill="#840000" x="186.4" y="152.1">RGB</text>
</svg>
